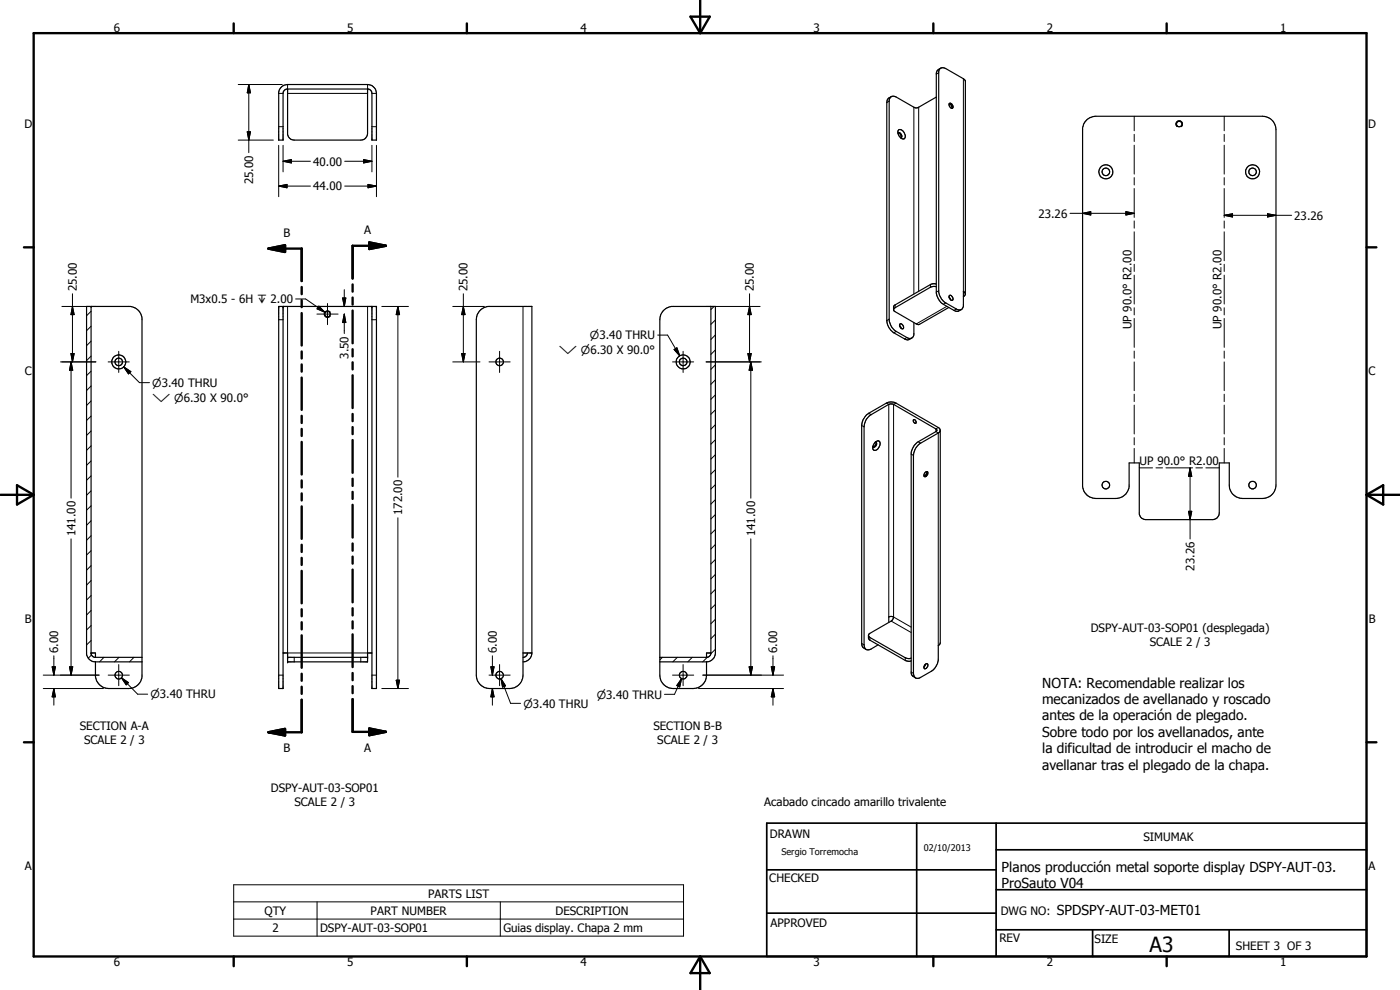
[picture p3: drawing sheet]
<svg xmlns="http://www.w3.org/2000/svg" width="420mm" height="297mm" viewBox="0 0 420 297" stroke-linecap="round" stroke-linejoin="round" font-family="sans-serif">
<g fill="#000">
<circle cx="86.3" cy="26.7" r=".18"/>
<circle cx="110.3" cy="26.7" r=".18"/>
<circle cx="27.3" cy="91.9" r=".18"/>
<circle cx="83.6" cy="91.9" r=".18"/>
<circle cx="85" cy="91.9" r=".18"/>
<circle cx="111.6" cy="91.9" r=".18"/>
<circle cx="113" cy="91.9" r=".18"/>
<circle cx="27.3" cy="195.9" r=".18"/>
<circle cx="86.3" cy="198.6" r=".18"/>
<circle cx="86.3" cy="197.2" r=".18"/>
<circle cx="110.3" cy="197.2" r=".18"/>
</g>
<g fill="none" stroke="#000" stroke-width=".35">
<path d="M84.3 26.3l.9-.7 1.1-.2h24a2.73 2.73 0 0 1 2.7 2.6v14h-1.4v-14l-.2-.7-.6-.5h-25a1.3 1.3 0 0 0-.8 1.2v14h-1.4v-14.4zM86.3 26.7v13.7a2.07 2.07 0 0 0 2 1.6h20a2 2 0 0 0 2-2v-13.3M267.5 29l-1.1 .7-.3 1.1v65.4a4.7 4.7 0 0 0 2.2 3.7l3.4 2 .8 .1 1.1-.6M267.5 29l-.6 1.1v66a4.8 4.8 0 0 0 1.8 3.2l3.7 2.1h1.2M267.5 29l.7-.1 .8 .2 5.9 3.3 .8-.2 5.3-3.1M269.6 39.9a.92 .92 0 0 1 .9 .4 .92 .92 0 0 1-.1 1M269.6 39.9l-.1 .1M269.6 39.9a1.04 1.04 0 0 1 .8 1.4M269.8 38.9a1.81 1.81 0 0 1 1.5 2.8 1.84 1.84 0 0 1-1.5-2.8zM282.4 20.4l-.4 .3-.3 .8v66a5 5 0 0 0 1.8 3.2l3.8 2.2h1.2M282.4 20.4l.6-.1 .8 .3 5.3 3 .6 .7v64l-.6 .7M282.4 20.4a1.77 1.77 0 0 0-1.4 1.5v66.1a5.1 5.1 0 0 0 2.1 3.3l3.7 2.1h.8l.9-.5"/>
<path d="M284.9 31.1a1.21 1.21 0 0 0 .8 1.4M284.9 31.1a.86 .86 0 0 1 .9 .4 .86 .86 0 0 1-.1 1M284.9 31.1h.2M285 31.1l.5 .6 .3 .7M285.1 31.1l.6 .6v.8M326.2 35.9l.8-.6 1.9-.4h50a4 4 0 0 1 4 4v106.6a4 4 0 0 1-4 4.1h-6a4 4 0 0 1-4-4.1v-6.6h-3v15a2.09 2.09 0 0 1-2 2h-20a1.98 1.98 0 0 1-2-1.6v-15.4h-3v7.1a4.1 4.1 0 0 1-4 3.6h-6a4 4 0 0 1-4-3.6v-107.6l.4-1.4zM270.3 41.3h.1M26 91.9h13.1a4 4 0 0 1 3.5 3.5v107.7a4 4 0 0 1-4 3.5h-5.9a4.1 4.1 0 0 1-4.1-3.5v-4.5a2.72 2.72 0 0 1-2.6-2.3zM27.3 91.9v104.3l.6 .8 .5 .2h14.2M85 91.9v114.7h-1.4v-114.7h29.4v114.7h-1.4v-114.7M144.3 92.9l.8-.5 1.4-.5h13.1v104h-2.6v6.7a4 4 0 0 1-4.1 4h-5.9a4 4 0 0 1-4.1-4v-106.7l.3-1.4zM199 93.3l1.2-.9 1.3-.5h13.2v104a2.67 2.67 0 0 1-2.7 2.7v4a4 4 0 0 1-4 4h-6a4 4 0 0 1-4-4v-106.7l.3-1.4z"/>
<path d="M213.3 91.9v104M270 97.7l.5 .9M270 97.3a.84 .84 0 0 1 1 .4 .84 .84 0 0 1-.1 1 1.12 1.12 0 0 1-.9-1.4zM274.3 96.8v3.6l-.2 .5-.5 .5M281 86l-.8-.1-1 .3-10.8 6.3-.2 .4M281 85.2l-1.6 .1-11 6.3-.2 .5v.8M284.8 92.2l-9.2 5.2-7.2-4-.2-.5M284.8 89.2l.5 .8M284.9 88.7a.85 .85 0 0 1 1 .4 .85 .85 0 0 1-.2 1h-.1a1.33 1.33 0 0 1-.7-1.4zM289.7 88.1l-.6-.7v4.4l-.6 1.1M261.9 134l.1 .1M262.6 132.8l.9-.6a1.12 1.12 0 0 1 .3 2l-.3 .5a.86 .86 0 0 1-1.3 .4 .86 .86 0 0 1-.2-1.3z"/>
<path d="M262.7 132.6a.82 .82 0 0 1 .3 1.1 .82 .82 0 0 1-1 .4M262.8 132.6a1.06 1.06 0 0 1-.8 1.5M274.1 125.9a.67 .67 0 0 1 .7 .3 .67 .67 0 0 1 .1 .8h-.4l-.4-.5zM282.2 129.1v63.8l-.6 .8-.1 4.7a4.7 4.7 0 0 1-2 3l-3.5 2h-1.2M277.7 141.7l.5-.2a.86 .86 0 0 1 .1 1 .86 .86 0 0 1-.9 .4v-.7zM278.2 141.5v.1M278.2 141.6l-.7 1.3M278.2 141.6l.1 .3a1.01 1.01 0 0 1-.9 1M27.3 195.9h1.3v1.3M28.6 198.6h14M85 195.9h1.3v2.7h24v-2.7h1.3M86.3 197.2h24"/>
<path d="M158.3 195.9a1.3 1.3 0 0 1-1.3 1.3M159.6 195.9a2.73 2.73 0 0 1-2.6 2.7M198 198.6h14M213.3 195.9l-.3 .9-.7 .4h-14.3M213.3 195.9h-1.3v1.3M259.9 194.9l-1-.8-.3-1v-65.4a4.9 4.9 0 0 1 2.1-3.7l5.3-3.1 1.3-.3 1 .1 13.5 7.7 .3 .6-.3 .8-5.5 3.2a4.8 4.8 0 0 0-2.2 3.7v65.4l.1 .5 .6 .8M259.9 194.9l-.4-.5-.2-.9v-65.4a4.4 4.4 0 0 1 2.1-3.7l5.3-3.1 1.1-.1 13.3 7.7v.4l-.2 .2-5.3 3a5.2 5.2 0 0 0-2.1 3.4v66l.4 1 .9 .5M260.6 190.6l.1 1 .4 .5 10.6 6.1 1 .2 .8-.1M260.6 190.6l.5 .7 10.6 6.1 1 .2 .8-.1M263.6 193.5l-2.5 1.4h-1.2M266.7 186.7v-1.6l.7-.1 .8 .1-.2 .6-.5 .7-6.4 3.6-.5 .6M277.7 199.3l.5-.2a.82 .82 0 0 1 .1 1.1 .82 .82 0 0 1-.9 .3v-.6z"/>
<path d="M277.8 199.3l-.5 .8"/>
<circle cx="353.9" cy="37.2" r=".82"/>
<circle cx="331.9" cy="51.6" r="1.13"/>
<circle cx="331.9" cy="51.6" r="2.09"/>
<circle cx="375.9" cy="51.6" r="2.11"/>
<circle cx="375.9" cy="51.6" r="1.14"/>
<circle cx="98.3" cy="94.2" r=".83"/>
<circle cx="35.6" cy="108.6" r="1.13"/>
<circle cx="35.6" cy="108.6" r="2.1"/>
<circle cx="150" cy="108.6" r="1.12"/>
<circle cx="205" cy="108.6" r="1.14"/>
<circle cx="205" cy="108.6" r="2.09"/>
<circle cx="331.9" cy="145.5" r="1.13"/>
<circle cx="375.9" cy="145.5" r="1.13"/>
<circle cx="35.6" cy="202.6" r="1.13"/>
<circle cx="150" cy="202.6" r="1.15"/>
<circle cx="205" cy="202.6" r="1.15"/>
</g>
<g fill="none" stroke="#000" stroke-width=".3">
<path d="M71.5 25.4h13.2M74.2 39.5h1l-.5 2.5zM74.7 25.4l.5 2.5h-1zM74.7 25.4v20.4M83.6 28h1.4M83.6 38h1.4M86.3 25.4v1.3M86.3 28h24M110.3 25.4v1.3M111.6 28h1.4M111.6 38h1.4M266.9 30.4l-.8 .4"/>
<path d="M274.3 32.2v56M275.7 32.2v55.2M281.7 21.8l-.7 .4M289.1 23.6v63.8M340.4 34.9v4.3M353.3 38a1 1 0 0 1-.1-1.5 1 1 0 0 1 1.4 0 1 1 0 0 1-.1 1.5M367.4 34.9v4.3M71.5 42h10.5M83.6 55.8l2.5-.5v1zM83.6 55.8h9.6M83.6 43.6v15.4M85 48.4l2.4-.5v1z"/>
<path d="M85 48.4h8.2M85 43.6v8M103.5 48.4h8.1M103.5 55.8h9.5M109.1 47.9l2.5 .5-2.5 .5zM110.4 55.3l2.6 .5-2.6 .5zM111.6 43.6v8M113 43.6v15.4M340.4 40.3v2.2M340.4 43.6v8.6M340.4 53.3v2.2M340.4 56.6v8.6"/>
<path d="M367.4 40.3v2.2M367.4 43.6v8.6M367.4 53.3v2.2M367.4 56.6v8.6M321.1 64h19.3M324.9 64l2.5-.5v1zM337.9 63.5l2.5 .5-2.5 .5zM340.4 66.3v2.2M340.4 69.6v8.6M340.4 79.3v2.1M367.4 64.6l2.5-.5v1zM367.4 66.3v2.2"/>
<path d="M367.4 69.6v8.6M367.4 79.3v2.1M367.4 64.6h20.2M380.4 64.1l2.5 .5-2.5 .5zM18.6 91.9h8.4M21.7 91.9l.6 2.5h-1zM21.7 88.1v20.5M27.3 97.9l-1.3 1.3M27.3 93.4l-1.3 1.3M83.6 95.9h1.4M86.3 91.9v104h24v-104M88.7 89.7h3l5.8 4"/>
<path d="M95.1 94.2h6.4M95.7 91.9l1.8 1.8-2.3-1zM98.3 91.1v6.3M99.1 93.6a1 1 0 0 0-1.5-.1 1 1 0 0 0 0 1.5 1 1 0 0 0 1.5-.2M102.8 89.4h1l-.5 2.5zM103.3 94.2l.5 2.6h-1zM103.3 86.9v5M103.3 94.2v5.9M111.6 95.9h1.4M114.6 91.9h8M119.4 91.9l.5 2.5h-1zM119.4 91.9v51.3"/>
<path d="M135.9 91.9h9.5M139.1 91.9l.5 2.5h-1.1zM139.1 88.1v20.5M157 91.9v104M213.6 91.9h14.5M214.3 91.9l-1 1M214.7 96l-1.4 1.3M224.9 91.9l.6 2.5h-1.1zM224.9 88.1v20.5M266.9 95.8l-.8 .4M268.6 91.5v.8M269 99.4l-.7 .5"/>
<path d="M279.2 85.4v.8M281.7 87.2l-.7 .4M283.8 90.9l-.7 .4M284.2 91.9l-9.2 5.3M287 92.7l-.7 .4M340.4 82.5v8.7M340.4 92.3v2.2M340.4 95.5v8.7M367.4 82.5v8.7M367.4 92.3v2.2M367.4 95.5v8.7M18.1 108.6h10.7"/>
<path d="M21.3 106.1h1l-.6 2.5zM21.3 108.6l.5 2.5h-.9zM21.3 108.6v40.9M27.3 115.8l-1.3 1.4M27.3 111.4l-1.3 1.3M27.3 106.8l-1.3 1.4M27.3 102.4l-1.3 1.3M32.5 108.6h6.3M35.6 105.4v6.4M37.1 110.1l2.2 1.4-.7 .7zM37.1 110.1l4.8 4.7h3M135.9 108.6h8.1"/>
<path d="M138.5 106.1h1.1l-.5 2.5zM146.8 108.6h6.3M149.9 105.4v6.4M197.4 100.5h3l3.6 6.3M201.8 108.6h6.4M202.3 104.9l.8-.5 .9 2.4zM205 105.4v6.4M211.9 108.6h16.6M214.7 118.5l-1.4 1.3M214.7 114l-1.4 1.3M214.7 109.5l-1.4 1.3M214.7 105l-1.4 1.3"/>
<path d="M214.7 100.5l-1.4 1.4M224.4 106.1h1.1l-.6 2.5zM225.3 108.6l.5 2.5h-1zM225.3 108.6v40.9M272.1 101.3l-.6 .4M340.4 105.3v2.2M340.4 108.6v8.6M340.4 118.3v2.2M367.4 105.3v2.2M367.4 108.6v8.6M367.4 118.3v2.2M27.3 138.3l-1.3 1.3"/>
<path d="M27.3 133.8l-1.3 1.3M27.3 129.3l-1.3 1.3M27.3 124.8l-1.3 1.4M27.3 120.3l-1.3 1.4M214.7 136.4l-1.4 1.4M214.7 132l-1.4 1.3M214.7 127.4l-1.4 1.4M214.7 123l-1.4 1.3M258.6 127.7l.7 .4M260.7 124l.7 .4M266 120.9l.7 .4v63.8M268.9 120.9l-.7 .4v63.8l5.3 3.1"/>
<path d="M273.5 136.2l.6 .5M275.6 132.5l.7 .5M281.6 128.3l-.7 .4v.8l.7 .4v63.8M340.4 121.5v8.7M340.4 131.3v2.2M340.4 134.5v4.4M367.4 121.5v8.7M367.4 131.3v2.2M367.4 134.5v4.4M27.3 156.3l-1.3 1.3M27.3 151.8l-1.3 1.3M27.3 147.3l-1.3 1.3"/>
<path d="M27.3 142.8l-1.3 1.3M119.4 155.4v51.2M214.7 158.9l-1.4 1.3M214.7 154.4l-1.4 1.3M214.7 149.9l-1.4 1.4M214.7 145.4l-1.4 1.3M214.7 140.9l-1.4 1.3M341.9 140.4h4M346.9 140.4h2M349.9 140.4h8M356.7 153.4h1l-.5 2.5zM357.2 140.4l.5 2.5h-1z"/>
<path d="M357.2 140.4v21.3M358.9 140.4h2M361.9 140.4h4M21.3 161.7v40.9M27.3 178.7l-1.3 1.3M27.3 174.2l-1.3 1.4M27.3 169.7l-1.3 1.4M27.3 165.2l-1.3 1.3M27.3 160.7l-1.3 1.4M214.7 176.8l-1.4 1.4M214.7 172.3l-1.4 1.4M214.7 167.9l-1.4 1.3"/>
<path d="M214.7 163.4l-1.4 1.3M225.3 161.7v40.9M16.2 196.8v5.8M27.3 192.2l-1.3 1.3M27.3 187.7l-1.3 1.3M27.3 183.2l-1.3 1.3M27.5 196.5l-1 .9M31.2 197.2l-1.3 1.4M35.6 199.4v6.3M35.7 197.2l-1.3 1.4M40.2 197.2l-1.3 1.4M88.3 197.2v1.4"/>
<path d="M108.3 197.2v1.4M147.8 196.8v5.8M149.9 199.4v6.3M198.8 197.2l-.8 .8M203.3 197.2l-1.4 1.4M205 199.4v6.3M207.8 197.2l-1.4 1.4M212.3 197.1l-1.4 1.5M214.7 194.8l-1.4 1.4M214.7 190.3l-1.4 1.3M214.7 185.8l-1.4 1.4M214.7 181.4l-1.4 1.3"/>
<path d="M232 196.8v5.8M258.6 193.1l.7 .4M261.1 191.3v.8M267.5 186.4l6 3.4M271.7 197.4v.8M13 202.6h16.7M13 206.6h18.1M15.7 200.1h.9l-.4 2.5zM16.2 206.6l.4 2.5h-.9zM16.2 206.6v5M20.9 200.1h.9l-.5 2.5zM32.5 202.6h6.3"/>
<path d="M36.4 203.4l2.2 1.4-.7 .7zM36.4 203.4l4.9 4.9h3M83.6 202.6h1.4M111.6 202.6h1.4M114.6 206.6h8M118.9 204.1h1l-.5 2.5zM146.8 202.6h6.3M147.3 200.1h1l-.5 2.5zM147.8 206.6l.5 2.5h-1zM147.8 206.6v5M150.4 203.6l1.3 2.2-.9 .4zM150.4 203.6l2.8 7.4h3"/>
<path d="M201.8 202.6h6.4M204.5 203.6l-.5 2.5-.9-.4zM204.5 203.6l-2.1 4.7h-3M209.6 206.6h25.6M210.9 202.6h24.3M224.8 200.1h1l-.5 2.5zM231.5 200.1h1l-.5 2.5zM232 206.6l.5 2.5h-1zM232 206.6v5M273.5 201.6l.6 .5M70.1 265.5h135v15.4h-135zM70.1 270.6h135"/>
<path d="M70.1 275.8h135M95.2 270.6v10.3M150.1 270.6v10.3"/>
</g>
<g fill="none" stroke="#000" stroke-width=".71">
<path d="M10.1 9.9h400v277.1h-400zM70.1 7v2.9M140.1 7v2.9M207.2 5h5.8l-2.9 4.9zM210.1 0v9.9M280.1 7v2.9M350.1 7v2.9M7.2 74.2h2.9M80.5 74.6l5-1v2zM80.5 74.6h10v9.7M110.8 72.7l5 1-5 1zM115.8 73.7h-10v9.9"/>
<path d="M410.1 74.2h3M90.5 86.1v2.2M90.5 90v2.2M90.5 93.9v9.8M105.8 85.3v2.2M105.8 89.3v2.1M105.8 93.2v9.8M90.5 105.5v2.1M90.5 109.3v2.2M90.5 113.3v9.7M105.8 104.8v2.1M105.8 108.7v2.1"/>
<path d="M105.8 112.6v9.8M90.5 124.8v2.1M90.5 128.7v2.1M90.5 132.6v9.8M105.8 124.2v2.2M105.8 128.1v2.2M105.8 132v9.9M.1 148.5h10M5.1 145.6l5 2.9-5 2.9zM90.5 144.1v2.2M90.5 148v2.2M90.5 151.9v9.8"/>
<path d="M105.8 143.6v2.2M105.8 147.6v2.1M105.8 151.5v9.8M410.1 148.5h10M410.1 148.5l5-2.9v5.8zM90.5 163.4v2.2M90.5 167.4v2.1M90.5 171.3v9.7M105.8 163.1v2.1M105.8 167v2.1M105.8 170.9v9.8M90.5 182.8v2.1"/>
<path d="M90.5 186.7v2.1M90.5 190.6v9.8M105.8 182.5v2.2M105.8 186.4v2.2M105.8 190.3v9.9M80.5 219.7l5-1v2zM90.5 202.1v2.2M90.5 206v2.2M90.5 209.9v9.8h-10M105.8 201.9v2.2M105.8 205.9v2.1M105.8 209.8v9.8h10"/>
<path d="M110.8 218.6l5 1-5 1zM7.2 222.7h2.9M410.1 222.7h3M70.1 287v2.9M140.1 287v2.9M210.1 287v10M210.1 287l2.9 5h-5.8zM280.1 287v2.9M350.1 287v2.9"/>
</g>
<path d="M230.1 247h180v40h-180zM275.1 247v40M298.9 255h111.2M298.9 247v40M230.1 274h68.8M230.1 261h68.8M298.9 279h111.2M298.9 267h111.2M327.9 279v8M368.9 279v8" fill="none" stroke="#000" stroke-width=".51"/>
<g fill="#000">
<path d="M74.2 39.5h1l-.5 2.5zM74.7 25.4l.5 2.5h-1zM83.6 55.8l2.5-.5v1zM85 48.4l2.4-.5v1zM109.1 47.9l2.5 .5-2.5 .5zM110.4 55.3l2.6 .5-2.6 .5zM80.5 74.6l5-1v2zM110.8 72.7l5 1-5 1zM324.9 64l2.5-.5v1zM337.9 63.5l2.5 .5-2.5 .5zM367.4 64.6l2.5-.5v1zM380.4 64.1l2.5 .5-2.5 .5z"/>
<path d="M21.7 91.9l.6 2.5h-1zM95.7 91.9l1.8 1.8-2.3-1zM102.8 89.4h1l-.5 2.5zM103.3 94.2l.5 2.6h-1zM119.4 91.9l.5 2.5h-1zM139.1 91.9l.5 2.5h-1.1zM224.9 91.9l.6 2.5h-1.1zM21.3 106.1h1l-.6 2.5zM21.3 108.6l.5 2.5h-.9zM37.1 110.1l2.2 1.4-.7 .7zM138.5 106.1h1.1l-.5 2.5zM202.3 104.9l.8-.5 .9 2.4z"/>
<path d="M224.4 106.1h1.1l-.6 2.5zM225.3 108.6l.5 2.5h-1zM356.7 153.4h1l-.5 2.5zM357.2 140.4l.5 2.5h-1zM15.7 200.1h.9l-.4 2.5zM16.2 206.6l.4 2.5h-.9zM20.9 200.1h.9l-.5 2.5zM36.4 203.4l2.2 1.4-.7 .7zM80.5 219.7l5-1v2zM118.9 204.1h1l-.5 2.5zM147.3 200.1h1l-.5 2.5zM147.8 206.6l.5 2.5h-1z"/>
<path d="M150.4 203.6l1.3 2.2-.9 .4zM204.5 203.6l-.5 2.5-.9-.4zM224.8 200.1h1l-.5 2.5zM231.5 200.1h1l-.5 2.5zM232 206.6l.5 2.5h-1zM110.8 218.6l5 1-5 1z"/>
</g>
<text font-size="6.3" x="345" y="285.6">A3</text>
<g font-size="4.1">
<text x="312.8" y="206.3">NOTA: Recomendable realizar los</text>
<text x="312.8" y="211.2">mecanizados de avellanado y roscado</text>
<text x="312.8" y="216.2">antes de la operación de plegado.</text>
<text x="312.8" y="221.1">Sobre todo por los avellanados, ante</text>
<text x="312.8" y="226.1">la dificultad de introducir el macho de</text>
<text x="312.8" y="231">avellanar tras el plegado de la chapa.</text>
<text x="300.6" y="261.5">Planos producción metal soporte display DSPY-AUT-03.</text>
<text x="300.6" y="266.4">ProSauto V04</text>
<text x="317.2" y="274.4">SPDSPY-AUT-03-MET01</text>
</g>
<g font-size="3.5">
<text x="34.2" y="9.6">6</text>
<text x="104.2" y="9.6">5</text>
<text x="174.2" y="9.6">4</text>
<text x="244.2" y="9.6">3</text>
<text x="314.2" y="9.6">2</text>
<text x="384.2" y="9.6">1</text>
<text x="7.3" y="38.4">D</text>
<text x="410.6" y="38.4">D</text>
<text x="94" y="49.7">40.00</text>
<text x="76" y="55.3" transform="rotate(-90 76 55.3)">25.00</text>
<text x="94" y="57.1">44.00</text>
<text x="311.6" y="65.3">23.26</text>
<text x="388.4" y="65.9">23.26</text>
<text x="85" y="71.1">B</text>
<text x="109.3" y="70.3">A</text>
<text x="23.1" y="87.4" transform="rotate(-90 23.1 87.4)">25.00</text>
<text x="140.3" y="87.4" transform="rotate(-90 140.3 87.4)">25.00</text>
<text x="226.2" y="87.4" transform="rotate(-90 226.2 87.4)">25.00</text>
<text x="57.1" y="91">M3x0.5 - 6H x 2.00</text>
<text x="339.5" y="98.8" transform="rotate(-90 339.5 98.8)">UP 90.0° R2.00</text>
<text x="366.6" y="98.8" transform="rotate(-90 366.6 98.8)">UP 90.0° R2.00</text>
<text x="104.6" y="107.7" transform="rotate(-90 104.6 107.7)">3.50</text>
<text x="7.4" y="112.6">C</text>
<text x="410.7" y="112.6">C</text>
<text x="342" y="139.6">UP 90.0° R2.00</text>
<text x="120.7" y="154.6" transform="rotate(-90 120.7 154.6)">172.00</text>
<text x="22.6" y="160.9" transform="rotate(-90 22.6 160.9)">141.00</text>
<text x="226.6" y="160.9" transform="rotate(-90 226.6 160.9)">141.00</text>
<text x="358.5" y="171.2" transform="rotate(-90 358.5 171.2)">23.26</text>
<text x="7.4" y="186.9">B</text>
<text x="327.4" y="189.7">DSPY-AUT-03-SOP01 (desplegada)</text>
<text x="410.8" y="186.9">B</text>
<text x="17.4" y="196" transform="rotate(-90 17.4 196)">6.00</text>
<text x="149.1" y="196" transform="rotate(-90 149.1 196)">6.00</text>
<text x="233.2" y="196" transform="rotate(-90 233.2 196)">6.00</text>
<text x="345" y="193.9">SCALE 2 / 3</text>
<text x="24" y="218.9">SECTION A-A</text>
<text x="196.1" y="218.9">SECTION B-B</text>
<text x="25.2" y="223.1">SCALE 2 / 3</text>
<text x="85" y="225.7">B</text>
<text x="109.3" y="225.6">A</text>
<text x="197.3" y="223.1">SCALE 2 / 3</text>
<text x="81.3" y="237.7">DSPY-AUT-03-SOP01</text>
<text x="88.3" y="241.9">SCALE 2 / 3</text>
<text x="229.4" y="241.8">Acabado cincado amarillo trivalente</text>
<text x="231" y="251.5">DRAWN</text>
<text x="343.1" y="252.3">SIMUMAK</text>
<text x="7.4" y="261.1">A</text>
<text x="410.7" y="261.1">A</text>
<text x="128.5" y="269.4">PARTS LIST</text>
<text x="230.9" y="264.6">CHECKED</text>
<text x="79.4" y="274.5">QTY</text>
<text x="111.2" y="274.4">PART NUMBER</text>
<text x="166.7" y="274.5">DESCRIPTION</text>
<text x="300.3" y="274.5">DWG NO:</text>
<text x="81.7" y="279.6">2</text>
<text x="96" y="279.6">DSPY-AUT-03-SOP01</text>
<text x="151.1" y="279.7">Guias display. Chapa 2 mm</text>
<text x="231.3" y="278.3">APPROVED</text>
<text x="299.9" y="282.6">REV</text>
<text x="328.5" y="283.1">SIZE</text>
<text x="370.9" y="285.1">SHEET 3 OF 3</text>
<text x="34.2" y="289.9">6</text>
<text x="104.2" y="289.9">5</text>
<text x="174.2" y="289.9">4</text>
<text x="244.2" y="289.9">3</text>
<text x="314.2" y="289.9">2</text>
<text x="384.2" y="289.9">1</text>
</g>
<g font-size="3.3">
<text x="177" y="101.8">n3.40 THRU</text>
<text x="167.8" y="106.3">w n6.30 X 90.0°</text>
<text x="45.7" y="116.1">n3.40 THRU</text>
<text x="45.7" y="120.6">w n6.30 X 90.0°</text>
<text x="45.2" y="209.5">n3.40 THRU</text>
<text x="179.1" y="209.6">n3.40 THRU</text>
<text x="157.1" y="212.3">n3.40 THRU</text>
</g>
<g font-size="2.7">
<text x="234.5" y="256.6">Sergio Torremocha</text>
<text x="277.2" y="255.3">02/10/2013</text>
</g>
</svg>
